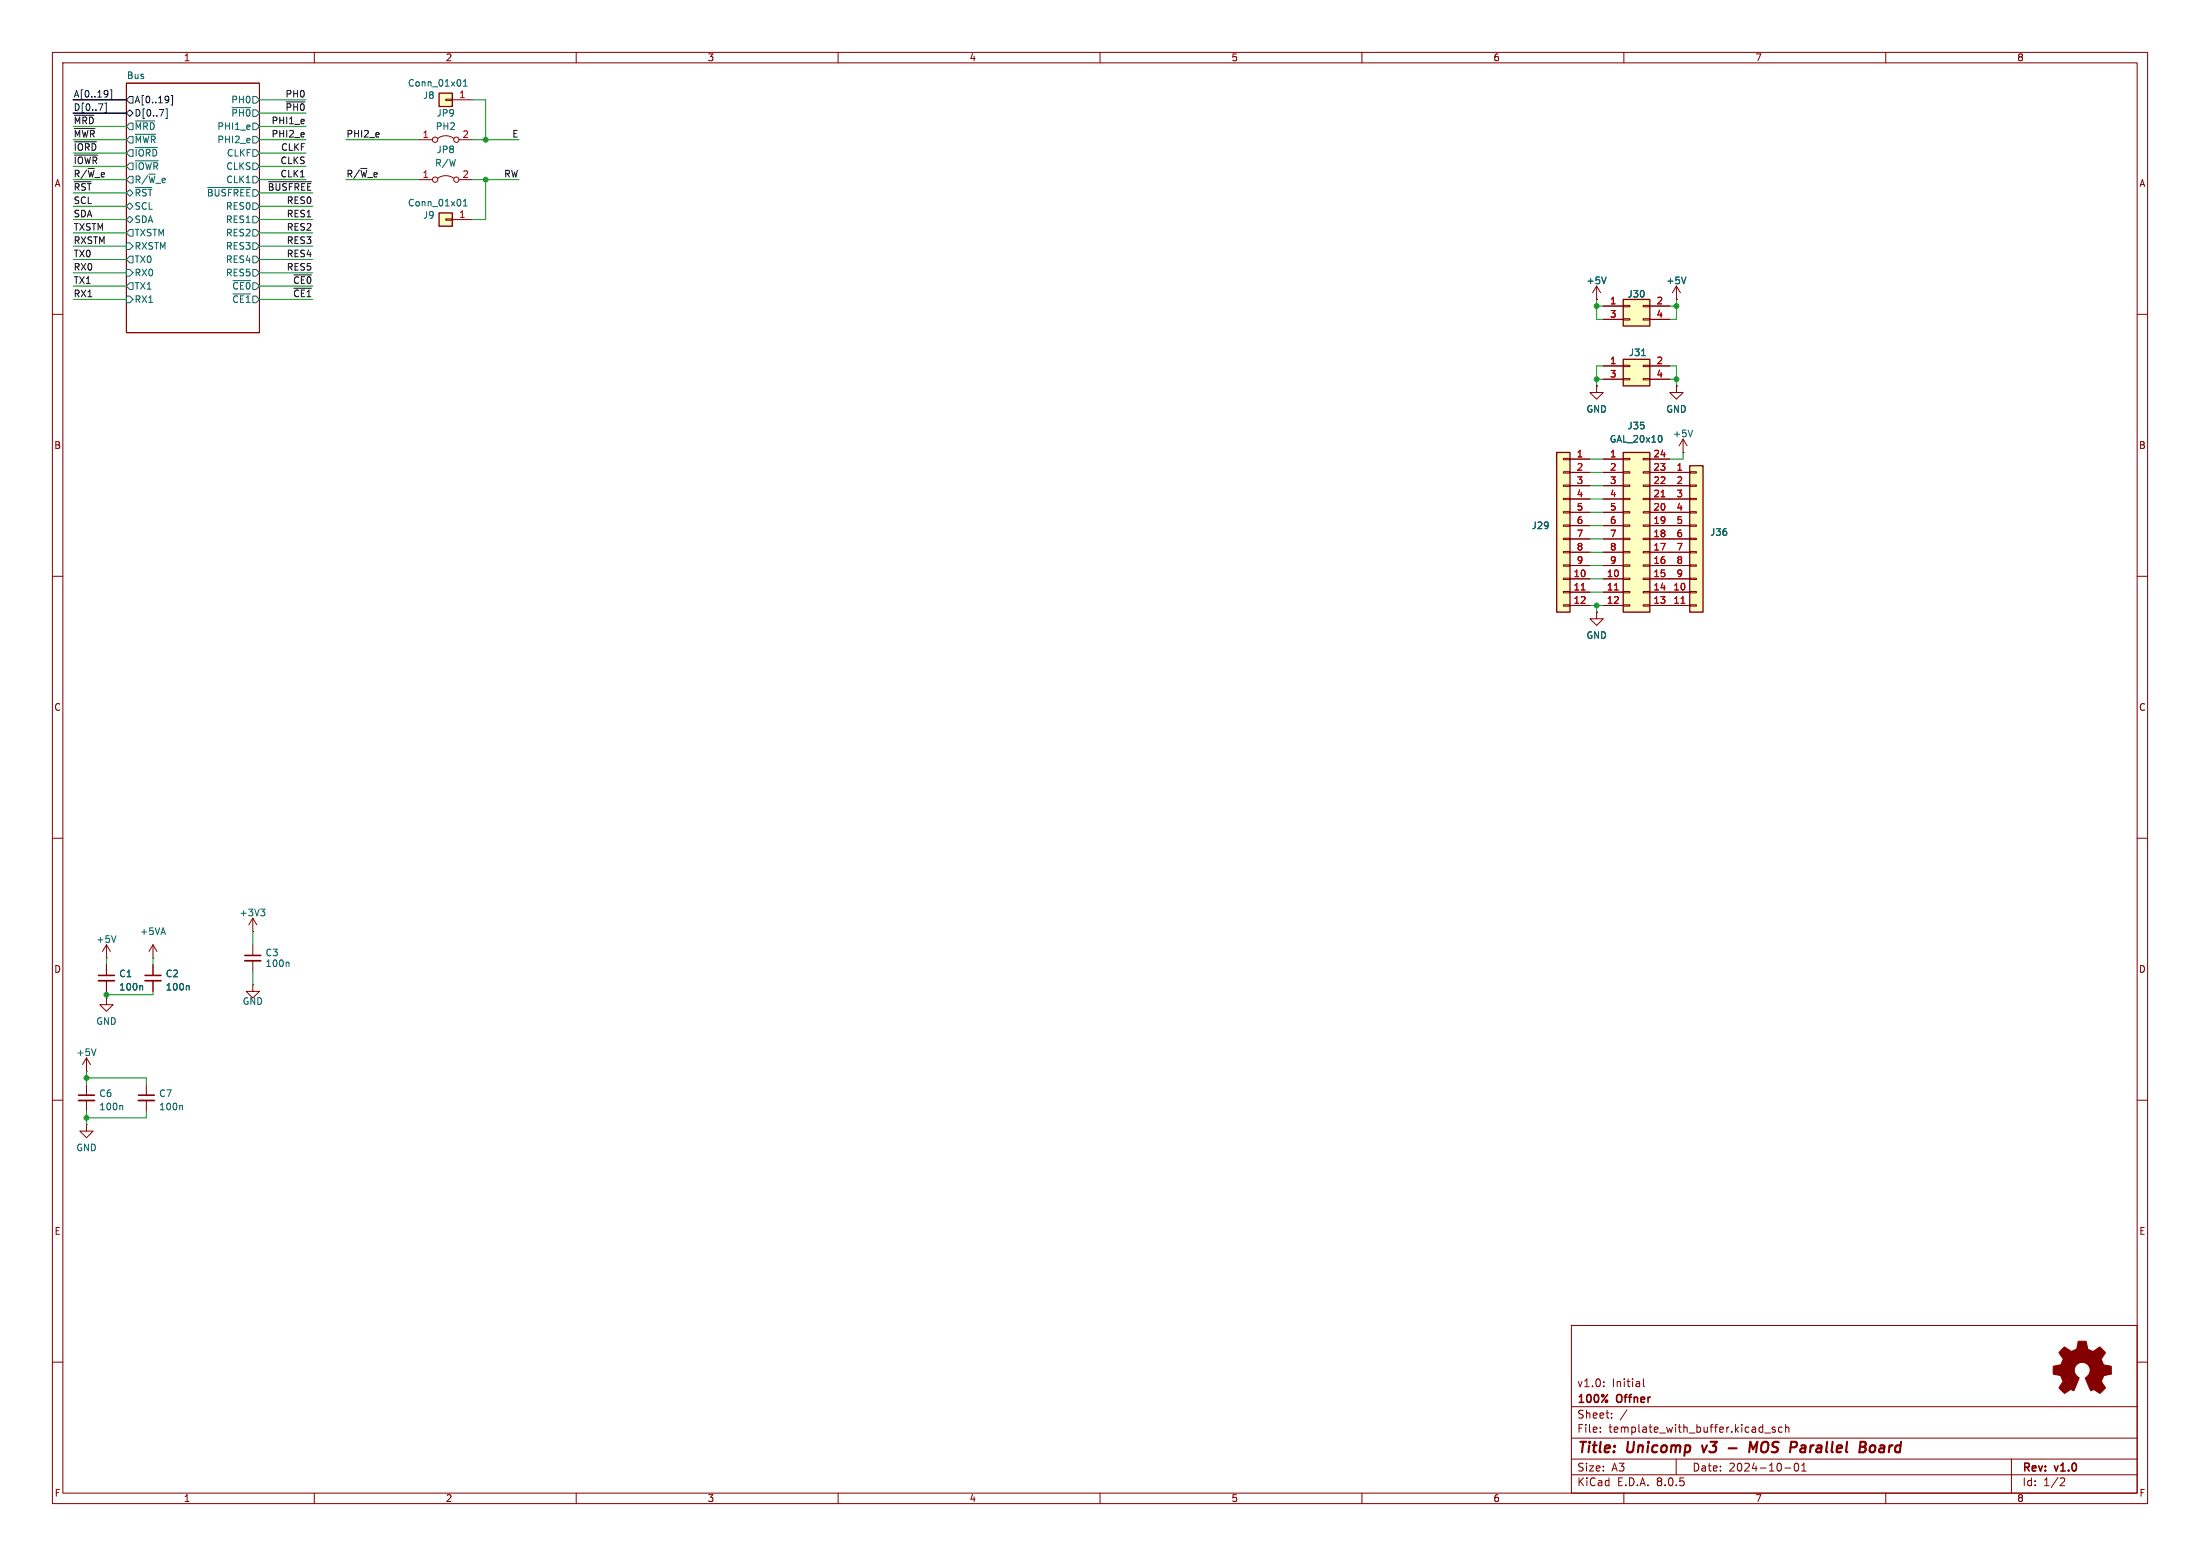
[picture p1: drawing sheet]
<svg xmlns="http://www.w3.org/2000/svg" width="420mm" height="297mm" viewBox="0 0 420 297" stroke-linecap="round" stroke-linejoin="round" font-family="sans-serif">
<g fill="none" stroke="#840000" stroke-width=".19">
<path d="M10 10h400v277h-400zM12 12h396v273h-396zM24.1 15.9h25.4v47.6h-25.4zM60 10v2M110 10v2M160 10v2M210 10v2M260 10v2M310 10v2M360 10v2M10 60h2M408 60h2"/>
<path d="M10 110h2M408 110h2M10 160h2M408 160h2M20.3 190.5v1.3h1.3l-1.3 1.2-1.3-1.2h1.3M20.3 190.5h.1M20.3 184.2v2M20.3 187.2v2M10 210h2M408 210h2M10 260h2M300 253h108v32h-108z"/>
<path d="M408 260h2M300 278.5h108M300 274.5h108M300 268.5h108M305.5 273.2v.2M305.5 272.5v.1M306.2 264.5v.2M306.2 263.8v.1M307.7 270.5v.2M307.7 269.8v.1M310.6 269.1l-1.3 1.9M313.7 263.2v1.3l.2 .2"/>
<path d="M320 278.5v3M336.9 273.5h1.1M338.9 272.5l-.4-.1-.2 .2 .1 .2 .5 .2v.3h-.6M340.2 272.5l-.4-.1-.3 .3 .2 .6h.5M340.9 272.5l.2-.1 .3 .1 .1 .9M340.9 271.9v1.5M342.7 279.4l.2-.1a.8 .8 0 0 1 .5 .7 .8 .8 0 0 1-.5 .8 1 1 0 0 1-.2-1.4zM343.9 279.7l.5-.4v1.5M384 278.5v6.5M60 285v2M110 285v2M160 285v2"/>
<path d="M210 285v2M260 285v2M300 281.5h108M310 285v2M340.7 280.2h1.2M343.9 280.8h.9M360 285v2M393.5 282.1l.5 .1 .2 .3-1 1.1h1"/>
</g>
<path d="M324.9 275.9l.3 1.3M330 276.4h1.5M333.9 277.2l.3-2 .4 1.4 .9-1.4-.3 2M343.7 277.1l.7 .1M344.5 275.9l-.6 .1M344.5 276.4l-.7 .1M356 276.3a.53 .53 0 0 1 0 .7M356 275.3a.44 .44 0 0 1 .1 .7M357.1 276.1a.52 .52 0 0 1 .5-.2 .52 .52 0 0 1 .4 .4v.5a.55 .55 0 0 1-.6 .4 .55 .55 0 0 1-.5-.4z" fill="none" stroke="#840000" stroke-width=".4"/>
<path d="M24.8 18.4h.6v1.3h-.6l-.7-.6zM32.2 18.5v.8M32.2 18.9v.1M32.6 18.2h.3v1.9h-.3M24.8 21l.6 .6-.6 .6-.7-.6zM31.9 20.8v1.8h-.3" fill="none" stroke="#000084" stroke-width=".19"/>
<g fill="none" stroke="#006464" stroke-width=".19">
<path d="M48.3 18.4h.6l.6 .7-.6 .6h-.6zM24.1 36.8l.7-.6 .6 .6-.6 .7zM24.1 39.4l.7-.7 .6 .7-.6 .6zM24.8 23.5h.6v1.3h-.6l-.7-.7zM24.8 28.6h.6v1.2h-.6l-.7-.6zM24.8 31.1h.6v1.3h-.6l-.7-.6zM24.8 33.7h.6v1.2h-.6l-.7-.6zM24.8 26h.6v1.3h-.6l-.7-.6zM25.8 23.1h3.8M25.8 28.2h4.2M25.8 30.7h4.4M25.8 25.6h3.9"/>
<path d="M25.8 35.8h3.2M39.6 35.8h8.2M44.3 20.5h3.5M48.3 31.1h.6l.6 .7-.6 .6h-.6zM48.3 28.6h.6l.6 .6-.6 .6h-.6zM48.3 23.5h.6l.6 .6-.6 .7h-.6zM48.3 26h.6l.6 .7-.6 .6h-.6zM48.3 38.7h.6l.6 .7-.6 .6h-.6zM48.3 33.7h.6l.6 .6-.6 .6h-.6zM24.1 46.4h.7l.6 .6-.6 .6h-.7zM24.1 41.9l.7-.6 .6 .6-.6 .6zM24.1 56.5h.7l.6 .7-.6 .6h-.7z"/>
<path d="M24.1 51.4h.7l.6 .7-.6 .6h-.7zM24.8 43.8h.6v1.3h-.6l-.7-.6zM24.8 48.9h.6v1.3h-.6l-.7-.7zM24.8 54h.6v1.2h-.6l-.7-.6zM44.5 53.6h3.3M44.5 56.1h3.3M48.3 51.4h.6l.6 .7-.6 .6h-.6zM48.3 41.3h.6l.6 .6-.6 .6h-.6zM48.3 46.4h.6l.6 .6-.6 .6h-.6zM48.3 48.9h.6l.6 .6-.6 .7h-.6zM48.3 43.8h.6l.6 .7-.6 .6h-.6zM27 188.1l.2 .2v.7"/>
</g>
<path d="M18.8 187.2h3" fill="none" stroke="#840000" stroke-width=".33"/>
<path d="M18.8 186.2h3" fill="none" stroke="#840000" stroke-width=".3"/>
<path d="M309.9 68.6h5.1v5.1h-5.1z" fill="#ffffc2"/>
<g fill="none" stroke="#840000" stroke-width=".19">
<path d="M80 26.7h2.5M83.6 26.4a2.53 2.53 0 0 1 3 0M87.6 26.7h2.6M304.8 57.2h.1M304.8 54.6l-.8 1.3M304.8 54.6v2.6M304.8 54.6l.8 1.3M306.1 69.9h3.8M306.1 72.4h3.8M309.9 72.3h1.2v.2h-1.2zM309.9 69.7h1.2v.3h-1.2zM313.7 72.3h1.3v.2h-1.3z"/>
<path d="M313.7 69.7h1.3v.3h-1.3zM315 69.9h3.8M315 72.4h3.8M48.3 177.8h.1M48.3 175.3l-.8 1.2M48.3 175.3v2.5M48.3 175.3l.7 1.2M48.3 188v1.2h1.2l-1.2 1.3-1.3-1.3h1.3M48.3 188h.1M48.3 180.3v2.1M48.3 183.4v2"/>
<circle cx="83.1" cy="26.7" r=".51"/>
<circle cx="87.1" cy="26.7" r=".51"/>
</g>
<path d="M309.9 68.6h5.1v5.1h-5.1z" fill="none" stroke="#840000" stroke-width=".25"/>
<path d="M306.6 52.9l-.4 1.3M313.4 67.9h.7M49.8 173.5h.8l-.5 .5M50.3 174l.3 .3v.3l-.3 .2M55 183.6l.2 .2v.7" fill="none" stroke="#006464" stroke-width=".19"/>
<path d="M46.7 183.4h3.1" fill="none" stroke="#840000" stroke-width=".33"/>
<path d="M46.7 182.4h3.1" fill="none" stroke="#840000" stroke-width=".3"/>
<path d="M309.9 57.2h5.1v5h-5.1z" fill="#ffffc2"/>
<path d="M306.1 58.4h3.8M309.9 58.3h1.2v.2h-1.2zM313.7 58.3h1.3v.2h-1.3zM315 58.4h3.8M306.1 61h3.8M309.9 60.8h1.2v.3h-1.2zM313.7 60.8h1.3v.3h-1.3zM315 61h3.8" fill="none" stroke="#840000" stroke-width=".19"/>
<path d="M309.9 57.2h5.1v5h-5.1z" fill="none" stroke="#840000" stroke-width=".25"/>
<path d="M83.8 17.8h2.6v2.5h-2.6z" fill="#ffffc2"/>
<g fill="none" stroke="#840000" stroke-width=".19">
<path d="M85.1 18.9h1.3v.3h-1.3zM86.4 19.1h3.8M80 34.3h2.5M83.6 34a2.53 2.53 0 0 1 3 0M87.6 34.3h2.6M320 57.2h.1M320 54.6l.8 1.3M320 54.6v2.6M320 54.6l-.7 1.3M321.3 86.4h.1M321.3 83.8l-.8 1.3M321.3 83.8v2.6"/>
<path d="M321.3 83.8l.8 1.3"/>
<circle cx="83.1" cy="34.3" r=".51"/>
<circle cx="87.1" cy="34.3" r=".51"/>
</g>
<path d="M83.8 17.8h2.6v2.5h-2.6z" fill="none" stroke="#840000" stroke-width=".25"/>
<path d="M88.5 16.5h.7M88.5 15.5l.3-.3v1.3M321.9 52.9l-.5 1.3M323.1 82.1l-.4 1.3" fill="none" stroke="#006464" stroke-width=".19"/>
<path d="M83.8 40.6h2.6v2.6h-2.6z" fill="#ffffc2"/>
<path d="M85.1 41.8h1.3v.2h-1.3zM86.4 41.9h3.8M304.8 73.7v1.2h1.3l-1.3 1.3-1.3-1.3h1.3M304.8 73.7h.1M320 73.7v1.2h1.3l-1.3 1.3-1.2-1.3h1.2M320 73.7h.1" fill="none" stroke="#840000" stroke-width=".19"/>
<path d="M83.8 40.6h2.6v2.6h-2.6z" fill="none" stroke="#840000" stroke-width=".25"/>
<path d="M88.5 39.3h.7M88.5 38.4l.3-.4v1.3" fill="none" stroke="#006464" stroke-width=".19"/>
<path d="M322.6 88.9h2.5v27.9h-2.5z" fill="#ffffc2"/>
<g fill="none" stroke="#840000" stroke-width=".19">
<path d="M318.8 90.2h3.8M318.8 92.7h3.8M318.8 95.3h3.8M318.8 97.8h3.8M322.6 97.7h1.2v.2h-1.2zM322.6 95.1h1.2v.3h-1.2zM322.6 92.6h1.2v.2h-1.2zM322.6 90h1.2v.3h-1.2zM318.8 113h3.8M318.8 115.6h3.8M318.8 100.3h3.8M318.8 102.9h3.8"/>
<path d="M318.8 105.4h3.8M318.8 108h3.8M318.8 110.5h3.8M322.6 115.4h1.2v.3h-1.2zM322.6 112.9h1.2v.3h-1.2zM322.6 110.4h1.2v.2h-1.2zM322.6 107.8h1.2v.3h-1.2zM322.6 105.3h1.2v.2h-1.2zM322.6 102.7h1.2v.3h-1.2zM322.6 100.2h1.2v.3h-1.2z"/>
</g>
<path d="M322.6 88.9h2.5v27.9h-2.5z" fill="none" stroke="#840000" stroke-width=".25"/>
<path d="M320.9 115.2h.7" fill="none" stroke="#a90000" stroke-width=".19"/>
<path d="M309.9 86.4h5.1v30.4h-5.1z" fill="#ffffc2"/>
<g fill="none" stroke="#840000" stroke-width=".19">
<path d="M306.1 87.6h3.8M306.1 90.2h3.8M306.1 97.8h3.8M306.1 95.3h3.8M306.1 92.7h3.8M309.9 97.7h1.2v.2h-1.2zM309.9 95.1h1.2v.3h-1.2zM309.9 92.6h1.2v.2h-1.2zM309.9 90h1.2v.3h-1.2zM309.9 87.5h1.2v.3h-1.2zM313.7 97.7h1.3v.2h-1.3zM313.7 95.1h1.3v.3h-1.3z"/>
<path d="M313.7 92.6h1.3v.2h-1.3zM313.7 90h1.3v.3h-1.3zM313.7 87.5h1.3v.3h-1.3zM315 87.6h3.8M315 90.2h3.8M315 97.8h3.8M315 95.3h3.8M315 92.7h3.8M306.1 110.5h3.8M306.1 113h3.8M306.1 115.6h3.8M306.1 108h3.8"/>
<path d="M306.1 105.4h3.8M306.1 102.9h3.8M306.1 100.3h3.8M309.9 115.4h1.2v.3h-1.2zM309.9 112.9h1.2v.3h-1.2zM309.9 110.4h1.2v.2h-1.2zM309.9 107.8h1.2v.3h-1.2zM309.9 105.3h1.2v.2h-1.2zM309.9 102.7h1.2v.3h-1.2zM309.9 100.2h1.2v.3h-1.2zM313.7 115.4h1.3v.3h-1.3zM313.7 112.9h1.3v.3h-1.3z"/>
<path d="M313.7 110.4h1.3v.2h-1.3zM313.7 107.8h1.3v.3h-1.3zM313.7 105.3h1.3v.2h-1.3zM313.7 102.7h1.3v.3h-1.3zM313.7 100.2h1.3v.3h-1.3zM315 110.5h3.8M315 113h3.8M315 115.6h3.8M315 108h3.8M315 105.4h3.8M315 102.9h3.8M315 100.3h3.8"/>
</g>
<path d="M309.9 86.4h5.1v30.4h-5.1z" fill="none" stroke="#840000" stroke-width=".25"/>
<path d="M317.1 94.8h.7M308.2 112.6h.7" fill="none" stroke="#a90000" stroke-width=".19"/>
<path d="M317 83.1a.79 .79 0 0 1 0 1.3" fill="none" stroke="#006464" stroke-width=".19"/>
<path d="M297.2 86.4h2.5v30.4h-2.5z" fill="#ffffc2"/>
<g fill="none" stroke="#840000" stroke-width=".19">
<path d="M304.8 57.2h.1M306.1 58.4h3.8M315 58.4h3.8M320 57.2h.1M304.8 73.7h.1M306.1 61h3.8M306.1 69.9h3.8M306.1 72.4h3.8M315 61h3.8M315 69.9h3.8M315 72.4h3.8M320 73.7h.1"/>
<path d="M298.4 97.7h1.3v.2h-1.3zM298.4 95.1h1.3v.3h-1.3zM298.4 92.6h1.3v.2h-1.3zM298.4 90h1.3v.3h-1.3zM298.4 87.5h1.3v.3h-1.3zM299.7 87.6h3.8M299.7 90.2h3.8M299.7 92.7h3.8M299.7 95.3h3.8M299.7 97.8h3.8M306.1 87.6h3.8M306.1 90.2h3.8"/>
<path d="M306.1 92.7h3.8M306.1 95.3h3.8M306.1 97.8h3.8M315 87.6h3.8M315 90.2h7.6M315 92.7h7.6M315 95.3h7.6M315 97.8h7.6M298.4 115.4h1.3v.3h-1.3zM298.4 112.9h1.3v.3h-1.3zM298.4 110.4h1.3v.2h-1.3zM298.4 107.8h1.3v.3h-1.3z"/>
<path d="M298.4 105.3h1.3v.2h-1.3zM298.4 102.7h1.3v.3h-1.3zM298.4 100.2h1.3v.3h-1.3zM299.7 110.5h3.8M299.7 113h3.8M299.7 115.6h3.8M299.7 100.3h3.8M299.7 102.9h3.8M299.7 105.4h3.8M299.7 108h3.8M304.8 116.8v1.3h1.3l-1.3 1.3-1.3-1.3h1.3M304.8 116.8h.1"/>
<path d="M306.1 110.5h3.8M306.1 113h3.8M306.1 115.6h3.8M306.1 100.3h3.8M306.1 102.9h3.8M306.1 105.4h3.8M306.1 108h3.8M315 110.5h7.6M315 113h7.6M315 115.6h7.6M315 100.3h7.6M315 102.9h7.6"/>
<path d="M315 105.4h7.6M315 108h7.6M20.3 182.9h.1M20.3 180.3l-.7 1.3M20.3 180.3v2.6M20.3 184.2v2M20.3 187.2v2M20.3 180.3l.8 1.3M29.2 182.9h.1M29.2 180.3v2.6M29.2 184.2v2M29.2 187.2v2"/>
<path d="M29.2 180.3l-.8 1.3M29.2 180.3l.8 1.3M16.5 204.5h.1M16.5 214.6v1.3h1.3l-1.3 1.3-1.3-1.3h1.3M16.5 214.6h.1M16.5 201.9l-.8 1.3M16.5 201.9v2.6M16.5 207v2M16.5 210.1v2M16.5 201.9l.8 1.3M27.9 207v2M27.9 210.1v2"/>
</g>
<path d="M297.2 86.4h2.5v30.4h-2.5z" fill="none" stroke="#840000" stroke-width=".25"/>
<path d="M317.1 94.8h.7M301.9 112.6h.7M308.2 112.6h.7M320.9 115.2h.7" fill="none" stroke="#a90000" stroke-width=".19"/>
<path d="M27.7 187.2h3M15 210.1h3M26.4 210.1h3.1" fill="none" stroke="#840000" stroke-width=".33"/>
<path d="M27.7 186.2h3M15 209h3M26.4 209h3.1" fill="none" stroke="#840000" stroke-width=".3"/>
<path d="M306.6 52.9l-.4 1.3M321.9 52.9l-.5 1.3M313.4 67.9h.7M317 83.1a.79 .79 0 0 1 0 1.3M22.1 178.6l-.4 1.3M27 188.1l.2 .2v.7M35.9 188.1l.2 .2v.7M18.3 200.2l-.4 1.3M23.2 211l.2 .2v.6M34.7 211l.2 .2v.6" fill="none" stroke="#006464" stroke-width=".19"/>
<path d="M393.6 257.6l.6-.5 .8 .6a.62 .62 0 0 0 1 0l.4-.2 .3-1.5h1.5l.1 .5a1.13 1.13 0 0 0 .8 1.3l.5 .2 1.3-.9 1 1-.4 .7a.75 .75 0 0 0-.1 1.2l.2 .5 1.4 .3 .1 1.5-1.4 .3-.1 .1a1.18 1.18 0 0 0-.2 1.4l.6 .8-.1 .1-1 1-.9-.6a.54 .54 0 0 0-.8 .1l-1.1-2.4a2.33 2.33 0 0 0 .9-1.9 1.54 1.54 0 0 0-2.5-.7 1.54 1.54 0 0 0 .4 2.5l-.9 2.3a.4 .4 0 0 1-.4 .1 .4 .4 0 0 1-.3-.2l-1.2 .8-.9-.9-.1-.2 .8-1.2-.3-.5a.71 .71 0 0 0-.9-.8l-.7-.1v-1.5l.4-.1a1.11 1.11 0 0 0 1.2-.7 .72 .72 0 0 0-.2-1.2l-.3-.6z" fill="#840000" stroke="#840000" stroke-width=".19"/>
<path d="M54.6 19.5h3.6M14.2 34.7h3.2M14.2 27.1h4.2M14.2 22h3.7M14.2 24.5h3.9M14.2 29.6h4.4M51.3 34.7h8.2M56.1 55h3.4M56.1 52.5h3.4" fill="none" stroke="#0f0f0f" stroke-width=".19"/>
<path d="M20 19.7h.3v1.8h-.3M20.5 17.4v.8M20.6 17.8l-.1 .1M21 17.1h.3v1.9h-.3" fill="none" stroke="#000084" stroke-width=".19"/>
<path d="M14 19.1h10.1M14 21.6h10.1" fill="none" stroke="#000084" stroke-width=".3"/>
<g fill="none" stroke="#009600" stroke-width=".19">
<path d="M49.5 19.1h8.9M90.2 19.1h2.5v7.6M14 26.7h10.1M14 34.3h10.1M14 24.1h10.1M14 36.8h10.1M14 39.4h10.1M14 29.2h10.1M14 31.8h10.1M49.5 26.7h8.9M49.5 34.3h8.9M49.5 24.1h8.9"/>
<path d="M49.5 36.8h10.2M49.5 39.4h10.2M49.5 21.6h8.9M49.5 29.2h8.9M49.5 31.8h8.9M66 26.7h14M66 34.3h14M90.2 26.7h8.9M90.2 34.3h8.9M92.7 34.3v7.6h-2.5M14 54.6h10.1M14 52.1h10.1"/>
<path d="M14 49.5h10.1M14 47h10.1M14 41.9h10.1M14 57.2h10.1M14 44.5h10.1M49.5 54.6h10.2M49.5 52.1h10.2M49.5 49.5h10.2M49.5 47h10.2M49.5 41.9h10.2M49.5 57.2h10.2M49.5 44.5h10.2"/>
<path d="M304.8 58.4h1.3M304.8 57.2v3.8h1.3M318.8 58.4h1.2M320 57.2v3.8h-1.2M304.8 72.4h1.3M306.1 69.9h-1.3v3.8M318.8 69.9h1.2v3.8M318.8 72.4h1.2M303.5 97.8h2.6M303.5 90.2h2.6M303.5 87.6h2.6M303.5 95.3h2.6"/>
<path d="M303.5 92.7h2.6M321.3 86.4v1.2h-2.5M303.5 100.3h2.6M303.5 108h2.6M303.5 105.4h2.6M303.5 102.9h2.6M303.5 115.6h2.6M303.5 113h2.6M303.5 110.5h2.6M304.8 115.6v1.2M48.3 177.8v2.5M20.3 182.9v1.3"/>
<path d="M20.3 189.2v1.3M29.2 182.9v1.3M29.2 189.2v.7h-8.9M48.3 185.4v2.6M16.5 205.7h11.4v1.3M16.5 204.5v2.5M16.5 212.1v2.5M27.9 212.1v1.3h-11.4"/>
</g>
<g fill="#009600" stroke="#009600" stroke-width=".19">
<circle cx="16.5" cy="205.7" r=".46"/>
<circle cx="16.5" cy="213.4" r=".46"/>
<circle cx="20.3" cy="189.9" r=".46"/>
<circle cx="304.8" cy="58.4" r=".46"/>
<circle cx="320" cy="72.4" r=".46"/>
<circle cx="320" cy="58.4" r=".46"/>
<circle cx="304.8" cy="72.4" r=".46"/>
<circle cx="92.7" cy="34.3" r=".46"/>
<circle cx="92.7" cy="26.7" r=".46"/>
<circle cx="304.8" cy="115.6" r=".46"/>
</g>
<g font-size="2.8" fill="#840000">
<text x="301" y="277.9">Title:</text>
<text x="310.6" y="277.9">Unicomp</text>
<text x="325.8" y="277.9">v3</text>
<text x="336.4" y="277.9">MOS</text>
<text x="345" y="277.9">Parallel</text>
<text x="359" y="277.9">Board</text>
</g>
<g font-size="2.1" fill="#840000">
<text x="301" y="268.2">100%</text>
<text x="301" y="265">v1.0:</text>
<text x="307.7" y="265">Initial</text>
<text x="308.7" y="268.2">Offner</text>
<text x="301" y="273.7">File:</text>
<text x="301" y="271">Sheet:</text>
<text x="307.1" y="273.7">template_with_buffer.kicad_sch</text>
<text x="301" y="281.1">Size:</text>
<text x="307.6" y="281.1">A3</text>
<text x="323" y="281.1">Date:</text>
<text x="330" y="281.1">2024-10-01</text>
<text x="386" y="281.3">Rev:</text>
<text x="392.4" y="281.3">v1.0</text>
<text x="301" y="283.9">KiCad</text>
<text x="308.7" y="283.9">E.D.A.</text>
<text x="316.3" y="283.9">8.0.5</text>
<text x="386" y="283.9">Id:</text>
<text x="390.1" y="283.9">1/2</text>
</g>
<g font-size="1.8" fill="#840000">
<text x="35" y="11.9">1</text>
<text x="85" y="11.9">2</text>
<text x="135" y="11.9">3</text>
<text x="185" y="11.9">4</text>
<text x="235" y="11.9">5</text>
<text x="285" y="11.9">6</text>
<text x="335" y="11.9">7</text>
<text x="385" y="11.9">8</text>
<text x="10.3" y="35.9">A</text>
<text x="408.3" y="35.9">A</text>
<text x="10.3" y="85.9">B</text>
<text x="408.2" y="85.9">B</text>
<text x="10.3" y="135.9">C</text>
<text x="408.2" y="135.9">C</text>
<text x="10.3" y="185.9">D</text>
<text x="408.2" y="185.9">D</text>
<text x="10.3" y="235.9">E</text>
<text x="408.3" y="235.9">E</text>
<text x="10.3" y="285.9">F</text>
<text x="35" y="286.9">1</text>
<text x="85" y="286.9">2</text>
<text x="135" y="286.9">3</text>
<text x="185" y="286.9">4</text>
<text x="235" y="286.9">5</text>
<text x="285" y="286.9">6</text>
<text x="335" y="286.9">7</text>
<text x="385" y="286.9">8</text>
<text x="408.3" y="285.9">F</text>
</g>
<g font-size="1.8" fill="#006464">
<text x="24.1" y="15.2">Bus</text>
<text x="77.8" y="16.7">Conn_01x01</text>
<text x="44.1" y="19.9">PH0</text>
<text x="44.1" y="22.5">~{PH0}</text>
<text x="80.7" y="19.1">J8</text>
<text x="83.3" y="22.5">JP9</text>
<text x="25.6" y="25">~{MRD}</text>
<text x="25.6" y="27.5">~{MWR}</text>
<text x="41.4" y="25">PHI1_e</text>
<text x="41.4" y="27.5">PHI2_e</text>
<text x="83.1" y="25">PH2</text>
<text x="83.3" y="29.4">JP8</text>
<text x="25.6" y="30.1">~{IORD}</text>
<text x="25.6" y="32.6">~{IOWR}</text>
<text x="25.6" y="35.2">R/~{W}_e</text>
<text x="43.1" y="32.6">CLKS</text>
<text x="43.1" y="35.2">CLK1</text>
<text x="43.2" y="30.1">CLKF</text>
<text x="83" y="32">R/W</text>
<text x="25.6" y="37.7">~{RST}</text>
<text x="25.6" y="40.2">SCL</text>
<text x="39.4" y="37.7">~{BUSFREE}</text>
<text x="43" y="40.2">RES0</text>
<text x="77.8" y="39.6">Conn_01x01</text>
<text x="80.7" y="41.9">J9</text>
<text x="25.6" y="45.3">TXSTM</text>
<text x="25.6" y="47.9">RXSTM</text>
<text x="25.6" y="42.8">SDA</text>
<text x="43" y="42.8">RES1</text>
<text x="43" y="47.9">RES3</text>
<text x="43" y="45.3">RES2</text>
<text x="25.6" y="52.9">RX0</text>
<text x="25.6" y="50.4">TX0</text>
<text x="43" y="52.9">RES5</text>
<text x="43" y="50.4">RES4</text>
<text x="25.6" y="58">RX1</text>
<text x="25.6" y="55.5">TX1</text>
<text x="44.2" y="55.5">~{CE0}</text>
<text x="44.2" y="58">~{CE1}</text>
<text x="302.8" y="54.4">+5V</text>
<text x="310.6" y="57">J30</text>
<text x="318" y="54.4">+5V</text>
<text x="310.9" y="68.2">J31</text>
<text x="302.8" y="79">GND</text>
<text x="310.6" y="82.1">J35</text>
<text x="318" y="79">GND</text>
<text x="319.3" y="83.6">+5V</text>
<text x="307.2" y="84.7">GAL_20x10</text>
<text x="292.3" y="101.2">J29</text>
<text x="326.4" y="102.5">J36</text>
<text x="302.8" y="122.1">GND</text>
<text x="26.6" y="178.7">+5VA</text>
<text x="45.6" y="175.1">+3V3</text>
<text x="18.3" y="180.2">+5V</text>
<text x="50.6" y="182.7">C3</text>
<text x="50.6" y="184.8">100n</text>
<text x="22.7" y="186.7">C1</text>
<text x="22.7" y="189.3">100n</text>
<text x="31.5" y="186.7">C2</text>
<text x="31.5" y="189.3">100n</text>
<text x="46.2" y="192">GND</text>
<text x="18.3" y="195.8">GND</text>
<text x="14.5" y="201.8">+5V</text>
<text x="18.8" y="209.6">C6</text>
<text x="30.3" y="209.6">C7</text>
<text x="18.8" y="212.1">100n</text>
<text x="30.3" y="212.1">100n</text>
<text x="14.5" y="219.9">GND</text>
</g>
<g font-size="1.8" fill="#0f0f0f">
<text x="14" y="23.8">~{MRD}</text>
<text x="51.7" y="23.8">PHI1_e</text>
<text x="54.4" y="18.7">PH0</text>
<text x="54.4" y="21.2">~{PH0}</text>
<text x="14" y="28.9">~{IORD}</text>
<text x="14" y="26.3">~{MWR}</text>
<text x="51.7" y="26.3">PHI2_e</text>
<text x="53.6" y="28.9">CLKF</text>
<text x="66" y="26.3">PHI2_e</text>
<text x="97.7" y="26.3">E</text>
<text x="14" y="31.4">~{IOWR}</text>
<text x="14" y="33.9">R/~{W}_e</text>
<text x="53.4" y="33.9">CLK1</text>
<text x="53.4" y="31.4">CLKS</text>
<text x="66" y="33.9">R/~{W}_e</text>
<text x="96.1" y="33.9">RW</text>
<text x="14" y="39">SCL</text>
<text x="14" y="36.5">~{RST}</text>
<text x="14" y="41.6">SDA</text>
<text x="51" y="36.5">~{BUSFREE}</text>
<text x="54.6" y="39">RES0</text>
<text x="54.6" y="41.6">RES1</text>
<text x="14" y="46.6">RXSTM</text>
<text x="14" y="44.1">TXSTM</text>
<text x="54.6" y="46.6">RES3</text>
<text x="54.6" y="44.1">RES2</text>
<text x="14" y="51.7">RX0</text>
<text x="14" y="49.2">TX0</text>
<text x="54.6" y="51.7">RES5</text>
<text x="54.6" y="49.2">RES4</text>
<text x="14" y="56.8">RX1</text>
<text x="14" y="54.3">TX1</text>
<text x="55.9" y="56.8">~{CE1}</text>
<text x="55.9" y="54.3">~{CE0}</text>
</g>
<g font-size="1.8" fill="#000084">
<text x="14" y="18.7">A[0..19]</text>
<text x="14" y="21.2">D[0..7]</text>
<text x="25.6" y="22.5">D[0..7]</text>
<text x="25.6" y="19.9">A[0..19]</text>
</g>
<g font-size="1.8" fill="#a90000">
<text x="87.6" y="18.8">1</text>
<text x="80.6" y="26.4">1</text>
<text x="88.2" y="26.4">2</text>
<text x="80.6" y="34">1</text>
<text x="88.2" y="34">2</text>
<text x="87.6" y="41.7">1</text>
<text x="307.3" y="58.2">1</text>
<text x="316.2" y="58.2">2</text>
<text x="307.3" y="60.7">3</text>
<text x="316.2" y="60.7">4</text>
<text x="307.3" y="69.6">1</text>
<text x="316.2" y="69.6">2</text>
<text x="307.3" y="72.1">3</text>
<text x="316.2" y="72.1">4</text>
<text x="300.9" y="87.4">1</text>
<text x="300.9" y="89.9">2</text>
<text x="307.3" y="87.4">1</text>
<text x="307.3" y="89.9">2</text>
<text x="315.6" y="89.9">23</text>
<text x="315.6" y="87.4">24</text>
<text x="320" y="89.9">1</text>
<text x="300.9" y="92.5">3</text>
<text x="300.9" y="95">4</text>
<text x="307.3" y="92.5">3</text>
<text x="307.3" y="95">4</text>
<text x="315.6" y="95">21</text>
<text x="315.6" y="92.5">22</text>
<text x="320" y="92.5">2</text>
<text x="320" y="95">3</text>
<text x="300.9" y="97.5">5</text>
<text x="300.9" y="100.1">6</text>
<text x="307.3" y="97.5">5</text>
<text x="307.3" y="100.1">6</text>
<text x="315.6" y="100.1">19</text>
<text x="315.6" y="97.5">20</text>
<text x="320" y="97.5">4</text>
<text x="320" y="100.1">5</text>
<text x="300.9" y="102.6">7</text>
<text x="300.9" y="105.2">8</text>
<text x="300.9" y="107.7">9</text>
<text x="307.3" y="102.6">7</text>
<text x="307.3" y="105.2">8</text>
<text x="307.3" y="107.7">9</text>
<text x="315.6" y="107.7">16</text>
<text x="315.6" y="105.2">17</text>
<text x="315.6" y="102.6">18</text>
<text x="320" y="102.6">6</text>
<text x="320" y="105.2">7</text>
<text x="320" y="107.7">8</text>
<text x="300.3" y="110.2">10</text>
<text x="300.3" y="112.8">11</text>
<text x="306.7" y="110.2">10</text>
<text x="306.7" y="112.8">11</text>
<text x="315.6" y="112.8">14</text>
<text x="315.6" y="110.2">15</text>
<text x="319.4" y="112.8">10</text>
<text x="320" y="110.2">9</text>
<text x="300.3" y="115.3">12</text>
<text x="306.7" y="115.3">12</text>
<text x="315.6" y="115.3">13</text>
<text x="319.4" y="115.3">11</text>
</g>
</svg>
